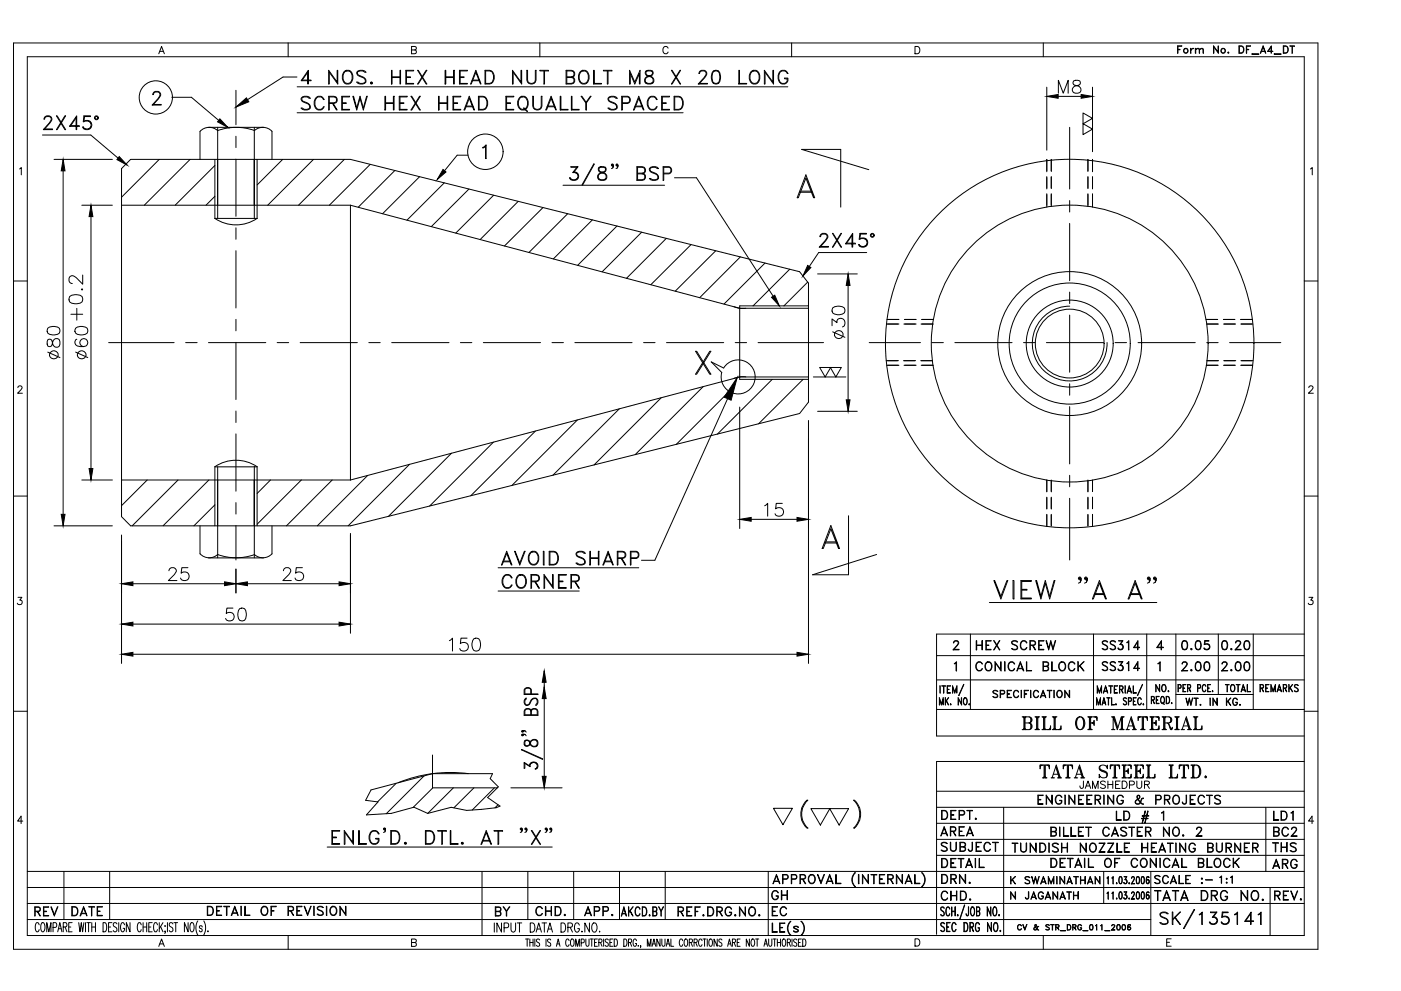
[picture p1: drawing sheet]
<svg xmlns="http://www.w3.org/2000/svg" width="594mm" height="420mm" viewBox="0 0 594 420" stroke-linecap="round" stroke-linejoin="round" font-family="sans-serif">
<!-- layer: 0 -->
<g fill="none" stroke="#000" stroke-width=".42">
<path d="M5.7 18.2h553.2v384.3h-553.2zM122.2 18.2v5.9M228.9 18.2v5.9M335.7 18.2v5.9M388 19.7h1a1.66 1.66 0 0 1 1.1 1.5 1.66 1.66 0 0 1-1.1 1.6h-1zM442.4 18.2v5.9M11.6 24.1h541.5v372.5h-541.5zM67.3 22.8l1.2-3.1 1.2 3.1M67.7 21.8h1.5M100 38.3v14.6M125.9 32.7h-5.9l-20 12.7M126 36.8h208.1"/>
<path d="M174.5 21.2l1.8-.2 .1-1-1.9-.3v3.1l1.8-.1 .2-.9-.7-.6M283.3 20.4a1.14 1.14 0 0 0-1.3-.7 1.14 1.14 0 0 0-.9 1.2v.7a1.14 1.14 0 0 0 .9 1.2 1.14 1.14 0 0 0 1.3-.7M443.9 37v26.7M448.8 39.5v-5.4l2.1 5.4 2-5.4v5.4M455.3 34.3a1.11 1.11 0 0 0 .5 1.8 2.22 2.22 0 0 1 2.6 2.4 1.9 1.9 0 0 1-2.2 1.1 1.9 1.9 0 0 1-1.5-1.9 2.53 2.53 0 0 1 2.6-1.6 1.11 1.11 0 0 0 .5-1.8l-.8-.2zM463.3 37v27.3M18 57.2h20.5l11.6 9.8M64.8 44.3h3.6v.2h-3.9l2.5-2.7a1.88 1.88 0 0 0 .6-2.5l-1.7-.3-1.1 1.1 .5-1.1 1.7-.3a1.42 1.42 0 0 1 .8 2.3l-3 3.5M72.9 41.2h8.3l11.5 9.8M88.4 54h23.4M92.3 54v38.6M100 57.8v4.8"/>
<path d="M107.8 55.3a22.9 22.9 0 0 0-15.5 .1 5.3 5.3 0 0 0-7.5 .3v11.9M107.8 54v38.6M107.9 55.4a5.3 5.3 0 0 1 7.5 .3l-.1 11.9M126 47.8h163.7M448.7 40.9h9.7M453.6 54v26.2M459.2 47.9l4.1 2.3-4.1 2.3zM459.2 52.4l4.1 2.4-4.1 2.3zM8.3 71.6l.7-.6v3.1M22.9 67.6h24.7M26.8 72.4v145.7M55.4 67.6h93.2l190.5 47.6 3.7 4.8v50.5l-3.7 4.8-190.5 47.6h-93.2l-3.9-3.9v-147.5z"/>
<path d="M67.5 67.6l-16 16M80.6 67.6l-19.4 19.4M91.1 67.6v25h17.9v-25M91.1 70.2l-16.8 16.8M100 67.5v24.2M119.9 67.6l-10.9 10.8M132.9 67.6l-19.4 19.4M146 67.6l-19.4 19.4M157 69.7l-17.3 17.3M167.4 72.3l-15.5 15.6M177.9 74.9l-15.7 15.7M188.4 77.5l-15.8 15.9"/>
<path d="M198.4 65.8h-4.5l-5.4 6.6M204.7 62.5l1.4-1.1v5.8h-.2v-5.3l-1.2 .9zM238.7 78.5h43.1M286 75.4h9.3l32.5 50.2M341.7 74.1l3.8 9.7h-.5l-3.3-8.3-3.2 8.3h-.5zM368.4 71.9l-28.4-8.6h16.5v24.5M443.9 67.6v5.2M443.9 74.9v5.2M445.8 67.6v5.1M445.8 74.9v5.1M461.3 67.6v5.1M461.3 74.9v5.1"/>
<path d="M463.3 67.6v5.2M463.3 74.9v5.2M555.7 71.6l.7-.6v3.1M34.7 87h12.9M38.6 91.8v106.8M51.5 87h97.1M91.1 92.6a15.9 15.9 0 0 0 17.9 0M91.1 83.2l-3.8 3.8M100 96.6v4.8M148.6 87v116.5M148.6 87l165.1 43.7h29.1M198.9 80.2l-16 15.9"/>
<path d="M209.3 82.8l-16 16M219.8 85.4l-16.2 16.2M230.3 88l-16.4 16.3M240.7 90.6l-16.4 16.4M251.2 93.2l-16.6 16.6M261.6 95.8l-16.6 16.7M272.1 98.4l-16.8 16.8M339 81.5h5.5M339.4 81h4.7M353 98.9h.2l3.6 5.9h-.2zM356.6 98.9h.2l-3.6 5.9h-.2zM443.9 82.1v5.7"/>
<path d="M445.8 82.1v5.4M453.6 85v4.9M453.6 94.7v24.3M461.3 82.1v5.4M463.3 82.1v5.7M5.7 119.1h5.9M100 106.3v24.3M282.5 101.1l-16.8 16.9M293 103.7l-17 17M303.5 106.3l-17.2 17.2M314 108.9l-17.3 17.3M324.4 111.5l-17.4 17.4"/>
<path d="M334.9 114.1l-15.6 15.6M342.5 119.6l-10.1 10.1M346.7 116.1h16.8M347.7 104.5h3.6v.3h-3.9l2.5-2.8a1.84 1.84 0 0 0 .6-2.5l-1.7-.3-1.1 1.1 .5-1.1 1.7-.3a1.41 1.41 0 0 1 .8 2.2l-3 3.7M358.8 103.1h3.9v.3h-4.2l3.1-4.5v5.9h-.3v-5l-2.5 3.6M364.3 103.9l.9 .6M366.6 101.1a1.81 1.81 0 0 1 1.1 1.7 1.81 1.81 0 0 1-1.1 1.7M367.5 107.1h-20.4l-3.9 5.9M367.7 102.3a2.32 2.32 0 0 0-3.4-.9l.3-2.5h2.8v.3h-2.5l-.3 1.9a2.05 2.05 0 0 1 3 .5 2.05 2.05 0 0 1-.6 2.9 2.05 2.05 0 0 1-2.9-.9h.2a1.87 1.87 0 0 0 1.8 1 1.87 1.87 0 0 0 1.6-1.2M553.1 119.1h5.8M20.2 139.2a4.3 4.3 0 0 1 5 0 1.77 1.77 0 0 1-.8 2.5 4.6 4.6 0 0 1-4.2-.5l-.2-.7zM32.1 139.2a4.2 4.2 0 0 1 4.9 0 1.75 1.75 0 0 1-.8 2.5 4.5 4.5 0 0 1-4.1-.5l-.3-.7z"/>
<path d="M100 135.4v4.9M311.2 130.1l2.1 .5 2.9 .1M342.8 129.7h-29.1v31.1h29.1M352.8 138.1v-2.9l2.1 1.6a1.75 1.75 0 0 1 2-1.9 1.75 1.75 0 0 1 1.4 2.4l-.3 .8-.8 .5M353.1 130.6a4.3 4.3 0 0 1 4.9 0 1.75 1.75 0 0 1-.8 2.6 4.3 4.3 0 0 1-4.1-.6l-.3-.7zM359.6 121v48.5M375.9 137.4h5.3M376.1 135.4h5.1M383.3 137.4h5.2M383.5 135.4h5M390.5 137.4h5.3M390.8 135.4h5"/>
<path d="M453.6 123.8v4.9M453.6 133.6v24.2M453.6 129.8a15.9 15.9 0 0 0-15.9 16 15.9 15.9 0 0 0 16.2 15.7 15.9 15.9 0 0 0 15.5-16.3M511.4 135.4h5M511.7 137.4h4.9M518.8 135.4h4.8M518.9 137.4h5M526 135.4h5M526.2 137.4h5.1M20.2 144.1a2.12 2.12 0 0 0 .6 2.9h.5a2.98 2.98 0 0 0 1.3-2.6 1.48 1.48 0 0 1 1.6-.9 1.48 1.48 0 0 1 1.2 1.4l-.2 1.8a1.62 1.62 0 0 1-1.8 .4 1.62 1.62 0 0 1-1.1-1.5l-.2-1a1.11 1.11 0 0 0-1.9-.5zM20.2 149.3l5.2 2.3M32.1 149.3l5.1 2.3"/>
<path d="M32.6 143.8a1.55 1.55 0 0 0-.5 2.3 4.1 4.1 0 0 0 4.9 0 1.7 1.7 0 0 0-.8-2.4 1.7 1.7 0 0 0-2.3 1.2 1.7 1.7 0 0 0 1.5 2.1M46.1 145.3h27.7M78.7 145.3h4.9M88.4 145.3h24.3M100 145.1v24.3M117.5 145.3h4.9M127.3 145.3h24.2M156.4 145.3h4.8M166.1 145.3h24.3M195.2 145.3h4.9M204.9 145.3h24.3M234.1 145.3h4.8"/>
<path d="M243.8 145.3h24.2M272.9 145.3h4.9M282.6 145.3h24.3M295 148.9h.4l6 9.7h-.4zM301 148.9h.4l-6 9.7h-.4zM306.9 156a7.2 7.2 0 0 1 12.1-.2 7.2 7.2 0 0 1-4.9 11.1 7.2 7.2 0 0 1-8-9M306.9 156.1l-5.3-2.7 4.4 4.5M311.8 145.3h4.8M316.2 159.8h-2.9l-2.1 .6M321.5 145.3h27.7M342.8 159.8h-29.1l-165.1 43.7M344.9 159.8h13.8"/>
<path d="M347.6 155.8h4.6l-2.3 4zM352.1 155.8h4.7l-2.4 4zM353.1 140.7l5.2 2.3M368.6 145.3h21.7M375.8 152.9h5.2M376 154.9h5.2M383.1 152.9h5.2M383.3 154.9h5.2M390.4 152.9h4.9M390.6 154.9h5.2M395.2 145.3h4.8M404.9 145.3h24.2"/>
<path d="M434 145.3h4.8M443.7 145.3h24.3M472.8 145.3h4.9M482.6 145.3h24.2M511.5 154.9h5M511.7 145.3h4.8M511.8 152.9h4.9M518.9 154.9h4.9M518.9 152.9h5.1M521.4 145.3h21.7M526.2 154.9h5M526.2 152.9h5.1"/>
<path d="M7.6 164.4l.6-.8h.6l.6 .6-.5 1-1.4 1.5h2M100 174.3v4.8M244.8 178.1l-27.7 27.7M262.6 173.3l-28.1 28.2M280.4 168.6l-28.5 28.5M298.2 163.9l-28.9 28.9M308.5 169l-30.8 68.5h-5.7M309.2 166l-22.4 22.4M313.7 172.6v51.5M327.5 160.8l-23.3 23.2M340.5 160.8l-18.8 18.9M342.8 178.3v103"/>
<path d="M346.7 174.4h16.8M453.6 162.7v4.9M453.6 172.4v24.3M555 164.4l.6-.8h.6l.6 .6-.5 1-1.5 1.5h2.1M91.1 197.9a15.9 15.9 0 0 1 17.9 0M92.3 197.9v38.6M100 184v24.3M107.8 197.7v38.8M173.7 196.9l-26.1 26M191.4 192.2l-26.7 26.7M209.2 187.5l-27 27.1M227 182.8l-27.4 27.4"/>
<path d="M5.7 210.3h5.9M34.7 203.5h12.9M51.5 203.5h97.1M62.4 203.5l-10.9 10.9M75.5 203.5l-19.4 19.4M88.6 203.5l-19.5 19.4M91.1 214.1l-8.9 8.8M100 213.1v4.8M114.7 203.5l-5.7 5.7M127.8 203.5l-18.8 18.8M140.9 203.5l-19.4 19.4M155.9 201.6l-21.4 21.3"/>
<path d="M324.2 214.4l1.3-1v5.4M331.7 213.4h-2.5l-.3 2.3a1.91 1.91 0 0 1 2.9 0 1.91 1.91 0 0 1-.4 2.9 1.91 1.91 0 0 1-2.8-.8M359.8 218.7v25h-15.2l27.1-8.6M443.9 203.5v5M443.9 210.8v5M443.9 218.1v5.1M445.8 203.5v5M445.8 210.8v5M445.8 218.1v4.8M453.6 201.5v4.9M453.6 211.3v26.1M461.3 203.5v5"/>
<path d="M461.3 210.8v5M461.3 218.1v4.8M463.3 203.5v4.9M463.3 210.8v4.9M463.3 218.1v4.8M553.1 210.3h5.8M22.9 222.9h24.7M51.5 226.8v54.5M84.8 222.9v11.9a5.3 5.3 0 0 0 7.5 .3 23 23 0 0 0 15.5 .1M88.4 236.5h23.4M91.1 222.9v-25h17.9v25M100 222.8v14.6"/>
<path d="M115.3 222.9l.1 11.9a5.3 5.3 0 0 1-7.5 .3M148.6 226.2v42.3M318.5 220.2h19.5M349.6 230.2h5.5M350 229.8h4.6M352.3 222.8l3.7 9.8h-.4l-3.3-8.4-3.2 8.4h-.5zM7.6 253.3h1.7l-.9 1.1a1.04 1.04 0 0 1 .8 1.7 1.04 1.04 0 0 1-1.9-.4M56.4 247.5h38.8M71.6 242l.6-1 1.5-.3a1.36 1.36 0 0 1 .8 2.1l-3.1 3.3h3.6M79.7 240.7h-2.6l-.3 2.3a1.92 1.92 0 0 1 2.9 0 1.92 1.92 0 0 1-.3 2.9 1.92 1.92 0 0 1-2.8-.8M98.8 257.8h-2.6l-.3 2.4a1.92 1.92 0 0 1 2.9 0 1.92 1.92 0 0 1-.4 2.8 1.92 1.92 0 0 1-2.8-.8M100 241.3v10.1"/>
<path d="M101.6 258.1a1.77 1.77 0 0 1 2.6 .7 4.6 4.6 0 0 1-.5 4.2 1.77 1.77 0 0 1-2.6-.8 4.6 4.6 0 0 1 .5-4.1zM104.9 247.5h38.9M120.2 242l.5-1 1.6-.3a1.36 1.36 0 0 1 .7 2.1l-3.1 3.3h3.6M128.2 240.7h-2.6l-.2 2.3a1.92 1.92 0 0 1 2.9 0 1.92 1.92 0 0 1-.4 2.9 1.92 1.92 0 0 1-2.8-.8M211.2 250.6h34.4M211.2 240.7h59.7M213.5 244.4a2.01 2.01 0 0 1 2-.8 2.01 2.01 0 0 1 1.6 1.4l-1.4-1.1a1.99 1.99 0 0 0-2.5 1.9 2.52 2.52 0 0 0 2.5 3.3l1.4-1.1a2.17 2.17 0 0 1-2.5 1.4 2.17 2.17 0 0 1-1.7-2.2v-1.4zM219.3 244.4a2.17 2.17 0 0 1 2.5-.7 2.17 2.17 0 0 1 1.4 2.1 2.56 2.56 0 0 1-.6 2.8 2.56 2.56 0 0 1-2.7 .5 3.7 3.7 0 0 1-.6-4.7zM219.9 244.2a1.97 1.97 0 0 1 3 1.6 2.47 2.47 0 0 1-2.2 3.3 2.79 2.79 0 0 1-1.4-4.1zM225.4 246.4l2.8-.3 .2-.6-.2-1.3-2.8-.3v5.5h-.3v-5.8h2.2a1.53 1.53 0 0 1 1.5 1.5 1.53 1.53 0 0 1-1.5 1.5h-1.9M226.8 246.6l1.6 2.8h.3l-1.6-2.8M230.7 243.6l3.6 5v-5h.3v5.8l-3.7-5v5h-.2z"/>
<path d="M236.8 243.6v5.8h3.3v-.3h-3v-5.2M237.1 246.4h1.6v.2h-1.6M242.3 246.4l2.8-.3 .3-.6-.3-1.3-2.8-.3v5.5h-.2v-5.8h2.2a1.53 1.53 0 0 1 1.4 1.5 1.53 1.53 0 0 1-1.4 1.5h-2M243.7 246.6l1.7 2.8h.3l-1.7-2.8M419.5 255.5h71M421.4 246.1h.4l2.6 6.7 2.6-6.7h.3l-2.9 7.8zM429.6 246.1h.4v7.8h-.4zM432.9 246.1h4.4v.4h-4v7h4v.4h-4.4zM433.3 249.9h2.2v.3h-2.2M439.2 246.1h.4l1.8 6.7 1.8-6.7 1.9 6.7 1.9-6.7h.3l-2.2 7.8-1.9-6.7-1.8 6.7zM457.7 245h.4v.4h-.4zM458.1 246.9l.3-1.5-.3 .4-.8-.4 .4-.7 .7 .3v1.1l-.3 .8-.8 .3"/>
<path d="M458.1 245.8l.3 .3M460.3 245h.3v.4h-.3zM460.6 246.9l.4-1.5-.4 .4-.7-.4 .4-.7 .7 .3v1.1l-.4 .8-.7 .3M460.6 245.8l.4 .3M464 252.1h4.4M464.3 251.7h3.8M466.2 246.1l3 7.8h-.4l-2.6-6.7-2.6 6.7h-.4zM479.1 252.1h4.5M479.5 251.7h3.7M481.3 246.1l3 7.8h-.4l-2.6-6.7-2.5 6.7h-.4zM486.9 245h.4v.4h-.4zM487.3 246.9l.4-1.5-.8 .4-.3-.4 .3-.7 .8 .3v1.1l-.4 .8-.7 .3"/>
<path d="M487.3 245.8l.4 .3M489.5 245h.4v.4h-.4zM489.9 246.9l.3-1.5-.7 .4-.4-.4 .4-.7 .7 .3v1.1l-.3 .8-.8 .3M489.9 245.8l.3 .3M555 253.3h1.7l-.9 1.1a1.04 1.04 0 0 1 .8 1.7 1.04 1.04 0 0 1-1.8-.4M56.4 264.6h87.4M56.4 277.4h281.6M190.6 271.6l1.3-1v5.4M198 270.6h-2.5l-.3 2.3a1.93 1.93 0 0 1 2.9-.1 1.93 1.93 0 0 1-.3 2.9 1.93 1.93 0 0 1-2.8-.7M200.9 270.8a1.76 1.76 0 0 1 2.6 .8 4.6 4.6 0 0 1-.5 4.2 1.75 1.75 0 0 1-2.6-.8 4.3 4.3 0 0 1 .5-4.2zM397.1 278h156M404.3 275.3l2.4 .2h-2.6l1.7-1.8a1.22 1.22 0 0 0 .4-1.7l-1.1-.2-.6 .8-.2-.3 .8-.7 1.1 .2 .3 .5-.6 1.4-1.6 1.8"/>
<path d="M411.5 268.8v32M463.7 268.8v32M486.3 268.8v32M490.7 274.4l2.6 .2h-2.8l2-3v3.9l-.1-3.3-1.7 2.4M498.6 268.8v32M516.6 268.8v25.6M531.4 268.8v32M553.1 268.8h-156v43.3h156M222.6 296.4l.5-.4-.3 .6a1.64 1.64 0 0 0 .3 2.2l1.1-.2 .3-.4a2.57 2.57 0 0 1 2.8-2.2 1.81 1.81 0 0 1 0 3.1l.3-.7a1.68 1.68 0 0 0-.3-2.2 2.59 2.59 0 0 0-2.8 2.4 1.26 1.26 0 0 1-1.3 .5 1.26 1.26 0 0 1-.9-1.1zM225.1 294.2v-1.8a1.47 1.47 0 0 0-2.5 0v1.8h5.5v.2h-5.8v-2a1.7 1.7 0 0 1 1.5-.9 1.7 1.7 0 0 1 1.5 .9v1.8M230.8 284.6v44.6M397.1 288.3h156"/>
<path d="M398.3 295.8l.9 2.6 .8-2.6v3.1l-.1-2.4-.7 2.4-.8-2.4-.1 2.4zM398.6 290.8l.1 3zM399.4 290.8l1.6 .1zM400.1 290.9v2.9l.1-2.9M400.8 295.8l.1 3.1zM400.9 297.5l1.4-1.7-1.4 1.9M401.2 297.1l1.1 1.8-1-1.8M401.6 290.8h1.5l-1.3 .1v2.8l1.3 .1h-1.5zM401.8 292.2h.7l-.7 .2M403.1 298.4l.1 .5zM403.1 298.6h.1M403.9 290.8l.9 2.6 1-2.6v3l-.1-2.3-.9 2.3-.8-2.3-.1 2.3z"/>
<path d="M404.7 281.3l.9-.7v3.9l-.2-3.6zM406.3 295.8l1.3 2.6 .2-2.6v3.1l-1.4-2.7-.1 2.7zM408.6 290.2l-2.1 4.7zM408.9 295.9l.2-.1a1.73 1.73 0 0 1 .6 2.9l-.2 .2a1.75 1.75 0 0 1-.6-3zM408.9 296.1l.3-.2a1.57 1.57 0 0 1 0 2.8l-.6-1zM410.9 298.4l.2 .5zM410.9 298.6h.1M465 295.8l.9 2.6 .8-2.6v3.1l-.1-2.4-.7 2.4-.8-2.4-.1 2.4zM465.3 290.8l.9 2.6 .9-2.6v3l-.1-2.3-.8 2.3-.8-2.3-.1 2.3zM467.5 298.1h1.2M467.6 298h1M468.1 295.8l.8 3.1-.8-2.7-.8 2.7z"/>
<path d="M468.1 293.1h1.4M468.2 293h1.2M468.8 290.8l.9 3-.9-2.6-1 2.6zM469.4 295.8l1.3 .1zM470 295.9v3l.1-3M470.2 290.8l1.6 .1zM470.9 290.9v2.9l.2-2.9M471.3 295.8l.1 2.9 1.2 .2h-1.3zM472.5 290.8h1.4l-1.3 .1v2.8l1.3 .1h-1.4zM472.6 292.2h.7l-.7 .2M473.2 298.4l.1 .5zM473.2 298.6h.1"/>
<path d="M474.8 292.2h.9a.75 .75 0 0 0 .3-1.1l-1.2-.2-.1 2.9v-3l1.3 .1 .3 .5-.3 .8-1.2 .2M475.4 292.4l.9 1.4-.8-1.4M476.5 295.9l.7-.1 .5 .4-.9-.3-.4 .3 .1 .6a1.18 1.18 0 0 1 1.1 .8 1.18 1.18 0 0 1-.4 1.3l-.9-.5 .5 .3 .7-.1v-.9a1.28 1.28 0 0 1-1-1.8zM477.1 290.8l.1 3zM478.1 293.1h1.5M478.3 293h1.1M478.6 297.2l1-.1-.2-1.2h-.8l-.1 3v-3.1l1.1 .1v1.3l-1 .2M478.8 290.8l1 3-1-2.6-.9 2.6zM480.5 290.8l.1 2.9 1.3 .1h-1.4zM480.5 295.8h1.3l-1.2 .1v2.8l1.2 .2h-1.3zM480.6 297.2h.7l-.7 .2M484 296.5a.82 .82 0 0 0-1.1-.7 .82 .82 0 0 0-.5 1.1v.8a.83 .83 0 0 0 .5 1.2 .83 .83 0 0 0 1.1-.8"/>
<path d="M484.4 290.2l-2.1 4.7zM484.8 298.4l.1 .5zM484.8 298.6h.1M488.2 295.2v3.1l.1-2.9M488.8 296.9l.8 1.4-.7-1.4M490.3 295.2v3.1h1.2l-1.1-.1v-2.8M491 281.3l1-.7v3.9l-.2-3.6zM492.6 295.4l.2-.2a1.7 1.7 0 0 1 .6 3l-.2 .1a1.73 1.73 0 0 1-.6-2.9zM492.6 295.5l.3-.1a1.55 1.55 0 0 1 .8 1.4 1.55 1.55 0 0 1-.8 1.4l-.7-1zM493.1 297.9l.6 .7zM494.5 295.2a1.66 1.66 0 0 1 1.6 1.1 1.66 1.66 0 0 1-.5 1.9l-1.1 .1zM494.6 295.4a1.52 1.52 0 0 1 1.4 1 1.52 1.52 0 0 1-.4 1.6l-1 .2z"/>
<path d="M496.8 297.9l.1 .4zM496.8 298h.1M498.6 294.4h32.8M499.6 291.7l1-.2 .2-.7-.3-.5h-.9l-.1 3v-3.1h1l.4 .6-.1 .7-.3 .3h-.9M501.7 293.2v-2.9l1.1-.1h-1.2v3.1M501.7 291.7h.6l-.6 .1M503.7 291.7l1-.2v-1l-1-.2-.1 3v-3.1l1.1 .1v1.4l-1 .1M504.2 291.8l.7 1.5-.6-1.5M507.9 291.7l1-.2 .2-.7-.4-.5h-.8l-.1 3v-3.1l1.1 .1 .2 1.2-1.2 .3M510.2 290.3l.6-.1 .5 .7-.5-.6a1.59 1.59 0 0 0-.6 2.7l.6 .2 .5-.6-.5 .7a1.73 1.73 0 0 1-.6-3zM512.2 293.2v-2.9l1.1-.1h-1.2v3.1M512.2 291.7h.6l-.6 .1"/>
<path d="M5.7 301.6h5.9M221.2 317.7l8.9 4v.3zM221.4 311.5l.3 .2zM221.4 310l.3 .2zM222.3 311.3l-.3 .2M222.3 309.7l-.3 .3M222.6 314a1.55 1.55 0 0 0 .5 2.4h.6a2.32 2.32 0 0 0 1.6-2.2 1.55 1.55 0 0 1 2.5 .4l-.2 1.6a1.82 1.82 0 0 1-2.8-1.6 1.48 1.48 0 0 0-2.2-.6zM222.6 314.2a1.32 1.32 0 0 1 1.9 .4 1.88 1.88 0 0 0 1.4 2 1.88 1.88 0 0 0 2.2-1.1 1.73 1.73 0 0 0-1.2-2 1.73 1.73 0 0 0-2.1 1.1l-.3 .9a1.35 1.35 0 0 1-1.9 .4M222.8 314l-.2 .6 .2 1.6M222.8 311.5l-1.1-.2 .3 .2-.3 .5-.5-.3 .2-.4h.9l.8 .7M222.8 310l-1.1-.3 .3 .5h-.8l.2-.5h.9l.8 .7M225.1 301.5a1.58 1.58 0 0 1 1.5-1.1 1.58 1.58 0 0 1 1.5 1.1v1.8h-5.8v-1.8a1.58 1.58 0 0 1 1.5-1.1 1.58 1.58 0 0 1 1.5 1.1"/>
<path d="M225.1 303.1l-.3-2.2-.6-.3-1.4 .3-.2 2.2h5.2l-.2-2.2a1.39 1.39 0 0 0-2.3 .6v1.6M227.3 313.7l.5 .7M227.8 315.7l-.5 .7M397.1 300.8h156M553.1 301.6h5.8M157.3 334.9l26.1-6.9h25.4l-.9 2.1 3.4 3.5-4.5 4.5 5.2 3.7-1.6 .6-12.5 1.2-6.6-1.3-9.9 2.6-5.9-2.7-9.6 2.7-10.5 .6 4.9-5.5-5.3-.7zM168 332.1l-7.9 7.9M179.8 328.9l-16 16.1M183.4 320.1v13.9h27.5M183.5 334l-8.4 8.4M192.2 334l-10.8 10.8M198.6 328a58.7 58.7 0 0 0-29.8 3.9"/>
<path d="M201 334l-8.5 8.5M209.6 334l-9.3 9.4M216.6 334h21.8M222.6 323.5v2.2h-.3v-2.4l2.5 1.5M224.8 324.2a1.75 1.75 0 0 1 3 0M225.9 323.3l-.8 .4-.3 1.3-2.5-1.5M226.7 323.3l.9 .4a1.66 1.66 0 0 1-.6 2.5 1.69 1.69 0 0 0 .9-2.5 1.69 1.69 0 0 0-2.6-.4l-.5 .4-.3 1.1M227.8 325.3l-.5 .6M341.4 340l1.2-.7a7.9 7.9 0 0 0 0 11.8 4.5 4.5 0 0 1-2.6-3.3 8.4 8.4 0 0 1 1.4-7.8zM362 339.3a4.6 4.6 0 0 1 2.5 3.3 7.9 7.9 0 0 1-2.2 8.5h-.3a8 8 0 0 0 0-11.8zM397.1 335.5h156M553.1 322.8h-156v73.3"/>
<path d="M9.7 348.1h-2.2l1.4-2.1v3.2M138.7 359.1h95.5M140.7 352.1h3.3v.3h-3v5.3h3v.2h-3.3zM141 354.9h1.7v.3h-1.7M146 352.1l3.6 5v-5h.3v5.8l-3.6-5v5h-.3zM152.1 352.1h.3v5.6h3v.2h-3.3zM157.1 352.9a2.04 2.04 0 0 1 2-.8 2.04 2.04 0 0 1 1.6 1.4h-.3a1.86 1.86 0 0 0-2.1-1.1 1.86 1.86 0 0 0-1.5 1.9 2.84 2.84 0 0 0 1.4 3.4h1.1a1.62 1.62 0 0 0 1.1-2h-1.1v-.3h1.4a2.13 2.13 0 0 1-1.9 2.6 2.13 2.13 0 0 1-2.3-2.3v-1.4zM162.9 351.3l.3 .3zM163.2 352.7l.3-1.1-.3 .2-.6-.2 .3-.6 .6 .3v.8l-.3 .6-.6 .2M163.2 351.8l.3 .3M165.7 352.1h1.9a3.1 3.1 0 0 1 2 2.9 3.1 3.1 0 0 1-2 2.9h-1.9zM166 352.4a2.86 2.86 0 0 1 3.2 1.5 2.86 2.86 0 0 1-.7 3.5l-2.5 .3z"/>
<path d="M171.5 357.4l.6-.3 .3 .6-.6 .2zM171.8 357.4l.3 .3zM180.4 352.1h1.9a3.1 3.1 0 0 1 2.1 2.9 3.1 3.1 0 0 1-2.1 2.9h-1.9zM180.7 352.4a2.86 2.86 0 0 1 3.2 1.5 2.86 2.86 0 0 1-.8 3.5l-2.4 .3zM185.6 352.1h3.7v.3h-3.7zM187.3 352.4v5.5h.3v-5.5M190.9 352.1h.3v5.6h3.1v.2h-3.4zM195.6 357.4l.6-.3 .3 .6-.6 .2zM195.9 357.4l.3 .3zM204.5 356.6h3.4M204.8 356.3h2.8M206.2 352.1l2.2 5.8h-.3l-1.9-5-2 5h-.2z"/>
<path d="M209.5 352.1h3.6v.3h-3.6zM211.2 352.4v5.5h.3v-5.5M211.2 341.2l-1.3 1.3M220.9 351.3l.3 .3zM221.2 352.7l.3-1.1-.3 .2-.6-.2 .3-.6 .6 .3v.8l-.9 .8M221.2 351.8l.3 .3M222.9 351.3l.2 .3zM223.1 352.7l.3-1.1-.3 .2-.5-.2 .3-.6 .5 .3v.8l-.8 .8M223.1 351.8l.3 .3M225.3 352.1h.3l3.6 5.8zM229 352.1h.2l-3.6 5.8h-.3zM231.5 351.3l.2 .3z"/>
<path d="M231.7 352.7l.3-1.1-.3 .2-.5-.2 .3-.6 .5 .3v.8l-.8 .8M231.7 351.8l.3 .3M233.4 351.3l.3 .3zM233.7 352.7l.2-1.1-.2 .2-.6-.2 .3-.6 .5 .3v.8l-.8 .8M233.7 351.8l.2 .3M328 342.7h8l-4 6.9zM343.8 342.8h8.1l-4 7zM351.8 342.8h8l-4 7zM397.1 355.9h156M397.1 349.1h156M397.1 342.3h156M425.6 342.3v54.3"/>
<path d="M536.8 342.3v27.2M557.1 348.1h-2.2l1.5-2.1v3.2M11.6 376.3h541.5M11.6 369.5h541.5M27.1 369.5v20.4M46.5 369.5v20.4M204.4 369.5v27.1M223.8 369.5v20.4M243.3 369.5v20.4M262.7 369.5v20.4M282.1 369.5v20.4M325.8 369.5v27.1"/>
<path d="M328.1 373.7h2.2M328.3 373.5h1.9M329.2 370.8l1.5 3.9-1.5-3.4-1.4 3.4zM332 372.6l1.9-.2v-1.2l-1.9-.3-.2 3.8v-3.9h1.7l.6 .4v1.2l-.6 .4h-1.5M335.7 372.6l1.9-.2v-1.2l-1.9-.3-.2 3.8v-3.9h1.7l.5 .4 .2 .8-.3 .6-1.9 .2M339.4 372.6l1.9-.2v-1.2l-1.9-.3-.2 3.8v-3.9h1.5a1.02 1.02 0 0 1 1 1 1.02 1.02 0 0 1-1 1h-1.3M340.3 372.8l1.3 1.9-1.1-1.9M343.5 370.9a1.86 1.86 0 0 1 2.2 .8 1.86 1.86 0 0 1-.4 2.4l-.4 .4a1.85 1.85 0 0 1-2.1-.9 1.85 1.85 0 0 1 .3-2.3zM343.5 371.2a1.3 1.3 0 0 1 2 1.1 1.63 1.63 0 0 1-1.4 2.2 2 2 0 0 1-.6-3.3zM346.6 370.8l1.5 3.3 1.5-3.3-1.5 3.9zM350.7 373.7h2.2M350.9 373.5h1.8"/>
<path d="M351.8 370.8l1.5 3.9-1.5-3.4-1.5 3.4zM354.4 370.8l.2 3.7 2 .2h-2.2zM362.5 370h.2a4 4 0 0 0 0 5.9 3.8 3.8 0 0 1-.2-5.9zM364 370.8l.2 3.9zM365.7 370.8l2.4 3.3 .2-3.3v3.9l-2.4-3.4-.2 3.4zM369.4 370.8l2.4 .1zM370.5 370.9v3.8l.2-3.8M372.9 370.8h2.2l-2 .1v3.6l2 .2h-2.2zM373.1 372.6h1.1l-1.1 .2M376.6 372.6l1.8-.2v-1.2l-1.8-.3-.2 3.8v-3.9h1.5a1.02 1.02 0 0 1 1 1 1.02 1.02 0 0 1-1 1h-1.3M377.5 372.8l1.3 1.9-1.1-1.9M380.1 370.8l2.4 3.3 .2-3.3v3.9l-2.4-3.4-.2 3.4z"/>
<path d="M384.2 373.7h2.2M384.4 373.5h1.8M385.3 370.8l1.5 3.9-1.5-3.4-1.5 3.4zM387.9 370.8l.1 3.7 2.1 .2h-2.2zM390.8 370a3.7 3.7 0 0 1 0 5.9 4.1 4.1 0 0 0 0-5.9zM397.1 362.6h156M468 369.5v13.5M470 371.6l-.1 3.1v-2.8l-.5 .3zM470 378.1l-.1 3.1v-2.8l-.5 .3zM472 371.6l-.1 3.1v-2.8l-.4 .3zM472 378.1l-.1 3.1v-2.8l-.4 .3zM473.5 374.3l.1 .4z"/>
<path d="M473.5 374.5h.1M474.7 371.8l.3-.2a1.86 1.86 0 0 1 0 3.1l-.6-1.3zM474.7 374.5h.8M474.7 371.9h.8M474.7 378.3l.3-.2a1.86 1.86 0 0 1 0 3.1l-.6-1.3zM474.7 378.4h.8M474.8 371.8l-.3 1.2 .3 1.6M474.8 378.3l-.3 1.1 .3 1.7M475.5 371.8l.3 1.2-.3 1.6M475.5 378.3l.3 1.1-.3 1.7M476.6 374.3l.3 .3M477.1 372.8a.89 .89 0 0 1 .8 1.2 .89 .89 0 0 1-1.3 .5l-.1-.3 .8 .4 .5-.6"/>
<path d="M477.1 379.3a.89 .89 0 0 1 .8 1.1 .89 .89 0 0 1-1.3 .5l-.1-.3 .8 .5 .5-.6M477.4 373l.4 .7-.4 .9M477.4 379.4l.4 .8-.4 .9M477.7 371.8l-1-.2h1.1l-.7 1.4M477.7 371.6l-.7 1.4 .6 .1 .2 .5M477.7 378.3l-1-.2h1.1l-.7 1.3M477.7 378.1l-.7 1.3 .6 .2 .2 .4M478.8 374.3l.1 .4zM478.8 374.5h.1M479.8 374.6l1.3 .1h-1.4l1.3-2.2-.4-.7h-.4l-.4 .6 .1-.5a.69 .69 0 0 1 1-.1 .69 .69 0 0 1 .1 1l-1.2 1.9M482.1 371.8l.5-.2 .5 .6v2l-.5 .5-.5-.1-.2-.4zM482.1 374.5h.8"/>
<path d="M482.1 371.9h.8M482.1 378.3l.5-.2 .5 .6v1.9l-.5 .6-.5-.1-.2-.5zM482.1 378.4h.8M482.2 371.8l-.3 1.2 .3 1.6M482.2 378.3l-.3 1.1 .3 1.7M482.8 371.8l.3 1.2-.3 1.6M482.8 378.3l.3 1.1-.3 1.7M484.1 371.8l.6-.2 .5 .6v2l-.5 .5-.6-.1-.1-.4zM484.1 374.5h.9M484.1 371.9h.9M484.1 378.3l.6-.2 .5 .6v1.9l-.5 .6-.6-.1-.1-.5zM484.1 378.4h.9"/>
<path d="M484.3 371.8l-.3 1.2 .3 1.6M484.3 378.3l-.3 1.1 .3 1.7M484.9 371.8l.3 1.2-.3 1.6M484.9 378.3l.3 1.1-.3 1.7M488 369.5v27.1M538.6 376.3v20.3M11.6 389.9h476.4M11.6 383h541.5M16.6 392.1a.79 .79 0 0 0-.4-.8 .79 .79 0 0 0-.8 0 3.3 3.3 0 0 0 .2 3.8h.5l.5-1M17.7 391.3l.2-.1a1.91 1.91 0 0 1 1 2.9l-.5 1h-.5a3.3 3.3 0 0 1-.2-3.8zM19.8 395.1v-3.9l.9 3.9 .9-3.9v3.9M22.5 393.2l1.3-.2 .3-.5-.3-1.2-1.3-.1v3.9"/>
<path d="M24.5 395.1l.9-3.9 .9 3.9M24.8 393.8h1.1M26.8 393l1.4-.2v-1.5l-1.4-.1v3.9M27.6 393l.8 2.1M29.1 393h.9M30.6 391.2h-1.5v3.9h1.5M33.4 391.2l.5 3.9 .6-3.9 .5 3.9 .6-3.9M36.3 391.2v3.9M37.6 391.2v3.9M38.9 393h1.6M38.9 391.2v3.9M40.5 391.2v3.9"/>
<path d="M43.7 391.2h.8a2.77 2.77 0 0 1 0 3.9h-.8zM46 393h.9M47.5 391.2h-1.5v3.9h1.5M49.6 391.7a.87 .87 0 0 0-1.4-.3 .87 .87 0 0 0 .2 1.4l.9 .6 .3 1.1a.82 .82 0 0 1-.8 .6 .82 .82 0 0 1-.8-.6M50.3 391.2v3.9M52.8 392.1a.79 .79 0 0 0-.4-.8 .79 .79 0 0 0-.8 0 3.2 3.2 0 0 0 .2 3.8l.7-.2 .3-.8v-.5h-.6M55.1 391.2v3.9l-1.5-3.9v3.9M59.9 392.1a.83 .83 0 0 0-1-.9 3 3 0 0 0 0 3.9l.7-.2 .3-.8M60.7 393h1.5M60.7 391.2v3.9M62.2 391.2v3.9M63.1 393h.9"/>
<path d="M64.5 391.2h-1.4v3.9h1.4M66.8 392.1a.79 .79 0 0 0-.4-.8 .79 .79 0 0 0-.9 0 3.3 3.3 0 0 0 .3 3.8h.4l.6-1M67.5 391.2v3.9M68.1 392.8l1 2.3M69.1 391.2l-1.6 2.6M70 392.5v.3zM70.1 394.9h-.2h.2l-.2 .9M71 391.2v3.9M73.3 391.7a.87 .87 0 0 0-1.4-.3 .87 .87 0 0 0 .3 1.4l.9 .6 .2 1.1a.82 .82 0 0 1-.7 .6 .82 .82 0 0 1-.8-.6M73.8 391.2h1.5M74.5 391.2v3.9M79.8 391.2v3.9l-1.6-3.9v3.9"/>
<path d="M81 391.3l.2-.1a1.69 1.69 0 0 1 1.1 2.4l-.2 .9-.5 .6h-.4a3.2 3.2 0 0 1-.2-3.8zM83.9 390.5a5.7 5.7 0 0 0 0 5.8M85.7 393v-.3a.67 .67 0 0 0-.7-.2 .67 .67 0 0 0-.5 .5l.4 .6 .5 .2a.67 .67 0 0 1 .2 1.1 .67 .67 0 0 1-1.1-.4M86.4 390.5a6 6 0 0 1 0 5.8M88.2 394.7v.4zM122.2 396.6v5.9M174.5 399.6l1.8-.1 .1-1.1-1.9-.3v3.1l1.9-.2v-1.1l-.6-.3M209.6 391.3v3.9M212.7 391.3v3.9l-2-3.9v3.9M213.8 393.3h1.2a1.08 1.08 0 0 0 .7-1 1.08 1.08 0 0 0-.7-1h-1.2v3.9M216.7 391.3v2.8a1.06 1.06 0 0 0 1.1 1.1l.7-.6 .1-.5v-2.8M219.3 391.3h1.9"/>
<path d="M220.3 391.3v3.9M222.9 398.1h1.3M223.5 398.1v3.1M224.7 398.1v3.1M224.7 399.6h1.3M224.8 391.3h1a2.37 2.37 0 0 1 0 3.9h-1zM226 398.1v3.1M226.8 398.1v3.1M227.3 395.2l1.1-3.9 1.2 3.9M227.8 393.9h1.4M228.8 398.5l-.9-.4-.4 .4 .1 .6a1.37 1.37 0 0 1 1 2l-.7 .1-.4-.4M230.8 391.3v3.9"/>
<path d="M231.5 398.1v3.1M232.1 395.2l1.1-3.9 1.1 3.9M232.5 393.9h1.4M233.5 398.5a.71 .71 0 0 0-1.1-.2 .71 .71 0 0 0 .2 1.1l.8 .5 .1 .9-.4 .4-.9-.4M237.9 391.3h1a2.37 2.37 0 0 1 0 3.9h-1zM240.8 393.2h1.2l.6-.4 .2-.8-.3-.5-1.7-.2v3.9M241.3 398.8l-.5-.7a1.77 1.77 0 0 0-.5 3l.5 .1 .5-.7M241.8 393.2l1 2M242.3 398.2l.2-.1a1.79 1.79 0 0 1 .5 3l-.1 .1a1.77 1.77 0 0 1-.6-3zM245.7 392.2a1.08 1.08 0 0 0-1.4-.9 1.08 1.08 0 0 0-.7 1.5v.9a1.11 1.11 0 0 0 1 1.5 1.11 1.11 0 0 0 1.1-1.5h-.7M246.4 399.7l1.2-.1v-1.4l-1.2-.1v3.1M246.8 394.8v.4z"/>
<path d="M248.4 398.1v2.2l.6 .9 .7-.4 .1-2.7M250 391.3v3.9l-2-3.9v3.9M250.3 398.1h1.3M250.9 398.1v3.1M251.5 391.5l.3-.2a1.84 1.84 0 0 1 1.2 3 1.08 1.08 0 0 1-1.4 .9 1.08 1.08 0 0 1-.7-1.5l.2-1.5zM252.1 399.6h.8M253.3 398.1h-1.2v3.1h1.2M253.9 399.6l1.2-.2v-1.2l-1.2-.1v3.1M254.3 394.8v.4zM254.6 399.6l.7 1.6M256 398.1v3.1M258 398.5a.71 .71 0 0 0-1.2-.2 .71 .71 0 0 0 .2 1.1l.8 .5 .2 .9-.5 .4-.9-.4"/>
<path d="M258.6 399.6h.8M259.9 398.1h-1.3v3.1h1.3M260.4 398.1a1.68 1.68 0 0 1 1.5 1.2 1.68 1.68 0 0 1-.5 1.8l-1 .1zM264.5 398.1h.7a2.04 2.04 0 0 1 0 3.1h-.7zM266.5 399.6l1.2-.2v-1.2l-1.2-.1v3.1M267.2 399.6l.7 1.6M269.9 398.8l-.5-.7a1.77 1.77 0 0 0-.6 3l.6 .1 .4-.4 .1-.8h-.5M279.9 398.1v3.1l-1.4-3.1v3.1M280.6 398.1v2.2l.6 .9 .7-.4 .1-2.7M284.5 398.1v3.1h1.2M289.5 398.8l-.5-.7a1.82 1.82 0 0 0-.6 3l.6 .1 .5-.7M290.5 398.2l.2-.1a1.79 1.79 0 0 1 .5 3l-.1 .1a1.77 1.77 0 0 1-.6-3z"/>
<path d="M292.3 399.6l1.2-.2v-1.2l-1.2-.1v3.1M293 399.6l.6 1.6M294.3 399.6l1.3-.3-.1-1.1-1.2-.1v3.1M295 399.6l.7 1.6M297.7 398.8l-.5-.7a1.69 1.69 0 0 0-1 1.6 1.69 1.69 0 0 0 1 1.5l.5-.7M298.1 398.1h1.3M298.8 398.1v3.1M299.9 398.1v3.1M301 398.2l.1-.1a1.77 1.77 0 0 1 .6 3l-.2 .1a1.79 1.79 0 0 1-.5-3zM304.1 398.1v3.1l-1.3-3.1v3.1M306.1 398.5a.71 .71 0 0 0-1.1-.2 .71 .71 0 0 0 .2 1.1l.8 .5 .1 .9-.4 .4-.9-.4M310.6 399.6l1.2-.3-.1-1.1-1.1-.1v3.1"/>
<path d="M311.2 399.6l.7 1.6M312.6 399.6h.8M313.8 398.1h-1.2v3.1h1.2M317.8 398.1v3.1l-1.3-3.1v3.1M318.8 398.2l.2-.1a1.82 1.82 0 0 1 .6 3l-.2 .1a1.82 1.82 0 0 1-.6-3zM320.4 398.1h1.3M321.1 398.1v3.1M325.9 398.1v2.2l.6 .9 .7-.4 .1-2.7M327.4 391.3l.2 3.7 2.1 .2h-2.3zM327.8 398.1h1.3M328.5 398.1v3.1M329.6 399.6h1.4"/>
<path d="M329.6 398.1v3.1M330.6 391.3v3.9h2.2l-2-.2v-3.5M330.8 393.2h1.1l-1.1 .2M331 398.1v3.1M332 398.2l.2-.1a1.77 1.77 0 0 1 .6 3l-.2 .1a1.79 1.79 0 0 1-.6-3zM333.9 399.6l1.1-.2v-1.2l-1.1-.1v3.1M334.5 399.6l.7 1.6M334.8 391l.6-.4a4 4 0 0 0 0 5.9 3.7 3.7 0 0 1-.6-5.5zM335.8 398.1v3.1M336.7 394.9h1.6M336.7 393.4l1.6 .7 .3 .6a1.22 1.22 0 0 1-2.1 0l.4 .3M336.7 393h1.6"/>
<path d="M336.9 392.8v.7M337.9 398.5a.71 .71 0 0 0-1.2-.2 .71 .71 0 0 0 .2 1.1l.8 .5 .2 .9-.5 .4-.9-.4M338.2 392.8l.4 .4a1.22 1.22 0 0 0-2.1 0l1.8 1.1M338.2 394.1v.9M338.6 399.6h.7M339.7 390.6a3.6 3.6 0 0 1 0 5.9 4 4 0 0 0 0-5.9zM339.8 398.1h-1.2v3.1h1.2M340.4 398.1a1.68 1.68 0 0 1 1.5 1.2 1.68 1.68 0 0 1-.6 1.8l-.9 .1zM388 398h1a1.66 1.66 0 0 1 1.1 1.6 1.66 1.66 0 0 1-1.1 1.5h-1zM399.1 384.7a.81 .81 0 0 1 1.3 .3 .75 .75 0 0 0-1.2-.2 .75 .75 0 0 0 .1 1.2 1.2 1.2 0 0 1 1.1 1.1 1.2 1.2 0 0 1-1 1.2l-.5-.5 1 .4a1.28 1.28 0 0 0 .3-1.4 1.28 1.28 0 0 0-1.1-.8zM399.1 391.3a.88 .88 0 0 1 1.5 .3l-.6-.3-.9 .2v.9a1.47 1.47 0 0 1 1.3 1 1.47 1.47 0 0 1-.4 1.6l-.9-.2-.2-.4 1.1 .4a1.31 1.31 0 0 0 .3-1.4 1.31 1.31 0 0 0-1.2-.8l-.2-.6zM401.4 391.1h1.5l-1.4 .2v3.5l1.4 .2h-1.5z"/>
<path d="M401.5 393h.8l-.8 .1M401.5 384.7l.3-.2a.82 .82 0 0 1 .9 .9l-.3-.6-.6-.1-.6 1.3 .3 2 .7 .2 .5-.8a.82 .82 0 0 1-.9 .9 3.1 3.1 0 0 1-.3-3.6zM403.5 384.5l.1 3.8zM403.6 386.3h1.4M403.6 386.5h1.4M404 391.3l.8-.2 .6 .9-.6-.7-.8 .2-.3 1.1 .3 2 .8 .2 .6-.7a.87 .87 0 0 1-.4 .8 .87 .87 0 0 1-1-.1l-.4-1.3zM405 384.5l.1 3.8zM406.1 387.8l.1 .5zM406.1 388h.1M408.7 391.1h.9a2.58 2.58 0 0 1 0 3.9h-.9zM408.9 391.3h.7a2.39 2.39 0 0 1 0 3.5h-.7zM409 383.7l-2 6z"/>
<path d="M410.6 384.5l.1 2.9-.2 .8-.4 .1-.5-.9 .5 .8 .4-.2zM411.4 393h.9a1.02 1.02 0 0 0 .3-1.5l-1.2-.2-.1 3.7v-3.9h1l.5 .8-.1 .9-1.3 .3M412 384.7l.2-.2a1.67 1.67 0 0 1 1.1 2.4l-.1 .5a.79 .79 0 0 1-.4 .8 .79 .79 0 0 1-.8 0l-.5-1.3zM412 384.8l.5-.1a2.51 2.51 0 0 1 0 3.5h-.2a2.81 2.81 0 0 1-.3-3.4zM412 393.1l.8 1.9-.7-1.9M414 391.3l.8-.2 .5 .9a.78 .78 0 0 0-.7-.7 .78 .78 0 0 0-.8 .7l-.1 1.5 .3 1.1 .8 .2 .3-.4 .2-.9-.5-.2h.5v.8a.83 .83 0 0 1-.4 .8 .83 .83 0 0 1-.9-.1l-.4-1.3zM414.2 386.3l1.1-.2v-1.3l-1.1-.1v3.5l1.1-.2v-1.3l-1.1-.2M415 386.3l.5 .8-.1 .9-.4 .3h-.9v-3.8h.9l.4 .3 .1 1-.5 .7M418.6 384.5l1.4 3.3 .2-3.3v3.8l-1.5-3.3-.1 3.3zM418.7 391.1l1.6 3.3 .1-3.3v3.9l-1.5-3.4-.2 3.4zM421.4 384.7l.2-.2a1.67 1.67 0 0 1 1.1 2.4l-.1 .5a.79 .79 0 0 1-.4 .8 .79 .79 0 0 1-.8 0l-.5-1.3zM421.4 384.8l.6-.1a2.51 2.51 0 0 1 0 3.5h-.3a2.81 2.81 0 0 1-.3-3.4z"/>
<path d="M421.7 391.3l.8-.2a2.88 2.88 0 0 1 0 3.9 1.7 1.7 0 0 1-1.3-2.4zM421.7 391.5l.6-.2a2.39 2.39 0 0 1 0 3.5h-.2a2.65 2.65 0 0 1-.4-3.3zM423.6 387.8l.1 .5zM423.6 388h.1M424.2 394.4v.6zM424.2 394.6v.2zM442.4 396.6v5.9M473.5 380.8l.1 .4zM473.5 380.9h.1M474.7 380.9h.8M476.6 380.8l.3 .3M478.8 380.8l.1 .4z"/>
<path d="M478.8 380.9h.1M479.8 381.1l1.3 .1h-1.4l1.3-2.2-.4-.7h-.4l-.4 .6 .1-.5a.69 .69 0 0 1 1-.1 .69 .69 0 0 1 .1 1l-1.2 1.9M482.1 380.9h.8M484.1 380.9h.9M494.7 399.5h1.2M496.6 398h-1.9v3.2h1.9M67.3 401.2l1.2-3.1 1.2 3.1M67.7 400.2h1.5M235.9 401.2l.8-3.1 .8 3.1M236.2 400.2h1M244.1 401.2v-3.1l.8 3.1 .8-3.1v3.1M270.7 400.9v.3z"/>
<path d="M271.7 401.1l-.2 .7M274.5 401.2v-3.1l.8 3.1 .7-3.1v3.1M276.5 401.2l.8-3.1 .8 3.1M276.8 400.2h1M282.5 401.2l.8-3.1 .7 3.1M282.8 400.2h.9M308.5 401.2l.8-3.1 .8 3.1M308.8 400.2h1M323.9 401.2l.8-3.1 .8 3.1M324.2 400.2h1"/>
<circle cx="66.1" cy="41.3" r="7"/>
<circle cx="205.8" cy="64.3" r="7.5"/>
<circle cx="369.9" cy="99.8" r=".57"/>
<circle cx="369.9" cy="99.8" r=".83"/>
<circle cx="22.8" cy="150.4" r="1.79"/>
<circle cx="34.6" cy="150.4" r="1.79"/>
<circle cx="355.6" cy="141.9" r="1.79"/>
<circle cx="453.6" cy="145.7" r="78.1"/>
<circle cx="453.6" cy="145.7" r="58.7"/>
<circle cx="453.6" cy="145.7" r="30.5"/>
<circle cx="453.6" cy="145.7" r="25.7"/>
<circle cx="453.6" cy="145.7" r="18.4"/>
<circle cx="453.6" cy="145.7" r="14.6"/>
</g>
<g fill="#000" stroke="#000" stroke-width=".42">
<path d="M93.2 50.4l3.4 3.6-4.3-2.3zM100 45.4l4.5-3.9 1 1.7zM443.9 40.9l4.8-.8v1.6zM458.4 40.1l4.9 .8-4.9 .8zM26.8 67.6l.8 4.8h-1.6zM50.6 66.4l3.3 3.6-4.3-2.3zM187.8 71.9l1.3 1-3.7 3.2zM38.6 87l.8 4.8h-1.6zM342.5 112.5l1.3 .9-3.3 3.6zM327.2 126l1.3-.8 2 4.5zM359.6 116.1l.8 4.9h-1.6zM312.6 160.2l-2.6 9.5-2.9-1.3z"/>
<path d="M358.8 169.5h1.6l-.8 4.9zM37.8 198.6h1.6l-.8 4.9zM26 218.1h1.6l-.8 4.8zM313.7 220.2l4.8-.8v1.6zM338 219.4l4.8 .8-4.8 .8zM51.5 247.5l4.9-.8v1.6zM95.2 246.7l4.8 .8-4.8 .8zM100 247.5l4.9-.8v1.6zM143.8 246.7l4.8 .8-4.8 .8zM51.5 264.6l4.9-.8v1.6zM51.5 277.4l4.9-.8v1.6zM143.8 263.8l4.8 .8-4.8 .8z"/>
<path d="M338 276.6l4.8 .8-4.8 .8zM230.8 291.3l.8 4.9h-1.7zM230.8 284.4l.8 4.9h-1.7zM229.9 329.2h1.7l-.8 4.8z"/>
</g>
<text font-size="13.7" x="240.2" y="79.7">3/8&quot; BSP</text>
<text font-size="12.3" x="490.7" y="394.8">SK/135141</text>
<g font-size="11.5">
<text x="124.9" y="38.1">%%U4 NOS. HEX HEAD NUT BOLT M8 X 20 LONG</text>
<text x="124.9" y="49">%%USCREW HEX HEAD EQUALLY SPACED</text>
<text x="209.9" y="242">%%UAVOID SHARP</text>
</g>
<text font-size="10.1" x="36" y="136.9" transform="rotate(-90 36 136.9)">+0.2</text>
<text font-size="9.7" x="17.3" y="56.1">2X45%%D</text>
<g font-size="9.3">
<text x="432.2" y="310.4">BILL OF MATERIAL</text>
<text x="439.9" y="330.9">TATA STEEL LTD.</text>
<text x="472" y="350.3">LD # 1</text>
</g>
<g font-size="7.9">
<text x="444.5" y="356">BILLET CASTER NO. 2</text>
<text x="538.7" y="356">BC2</text>
<text x="488.2" y="383.1">TATA DRG NO.</text>
</g>
<g font-size="7.5">
<text x="412.7" y="276.6">HEX SCREW</text>
<text x="466" y="276.6">SS314</text>
<text x="499.9" y="276.6">0.05</text>
<text x="516.8" y="276.6">0.20</text>
<text x="412.4" y="285.8">CONICAL BLOCK</text>
<text x="466" y="285.8">SS314</text>
<text x="499.9" y="285.8">2.00</text>
<text x="516.8" y="285.8">2.00</text>
<text x="438.9" y="342.2">ENGINEERING &amp; PROJECTS</text>
<text x="397.9" y="348.5">DEPT.</text>
<text x="538.7" y="348.9">LD1</text>
<text x="397.6" y="355.6">AREA</text>
<text x="397.9" y="362.3">SUBJECT</text>
<text x="427.9" y="362.7">TUNDISH NOZZLE HEATING BURNER</text>
<text x="538.3" y="362.3">THS</text>
<text x="397.9" y="369">DETAIL</text>
<text x="444.5" y="369">DETAIL OF CONICAL BLOCK</text>
<text x="538.3" y="369.4">ARG</text>
<text x="397.9" y="375.7">DRN.</text>
<text x="326" y="382.8">GH</text>
<text x="397.9" y="382.8">CHD.</text>
<text x="539.4" y="382.8">REV.</text>
<text x="13.4" y="389.5">REV</text>
<text x="29.3" y="389.5">DATE</text>
<text x="86.8" y="389.5">DETAIL OF REVISION</text>
<text x="208.8" y="389.5">BY</text>
<text x="226.1" y="389.5">CHD.</text>
<text x="246.6" y="389.5">APP.</text>
<text x="262.1" y="389.5">AKCD.BY</text>
<text x="286.1" y="389.5">REF.DRG.NO.</text>
<text x="326.3" y="389.5">EC</text>
</g>
<g font-size="7.1">
<text x="498.1" y="24.3">Form No. DF_A4_DT</text>
<text x="488.2" y="376.1">SCALE :-</text>
</g>
<g font-size="6.6">
<text x="419.8" y="297">SPECIFICATION</text>
<text x="488.9" y="294.6">NO.</text>
<text x="518.2" y="294.6">TOTAL</text>
<text x="533" y="294.6">REMARKS</text>
<text x="501.6" y="300.2">WT. IN KG.</text>
<text x="456.8" y="335.5">JAMSHEDPUR</text>
<text x="427.2" y="376.1">K SWAMINATHAN</text>
<text x="516.1" y="375.7">1:1</text>
<text x="427.2" y="382.4">N JAGANATH</text>
</g>
<text font-size="5.7" x="430.4" y="395.8">CV &amp; STR_DRG_011_2006</text>
</svg>
